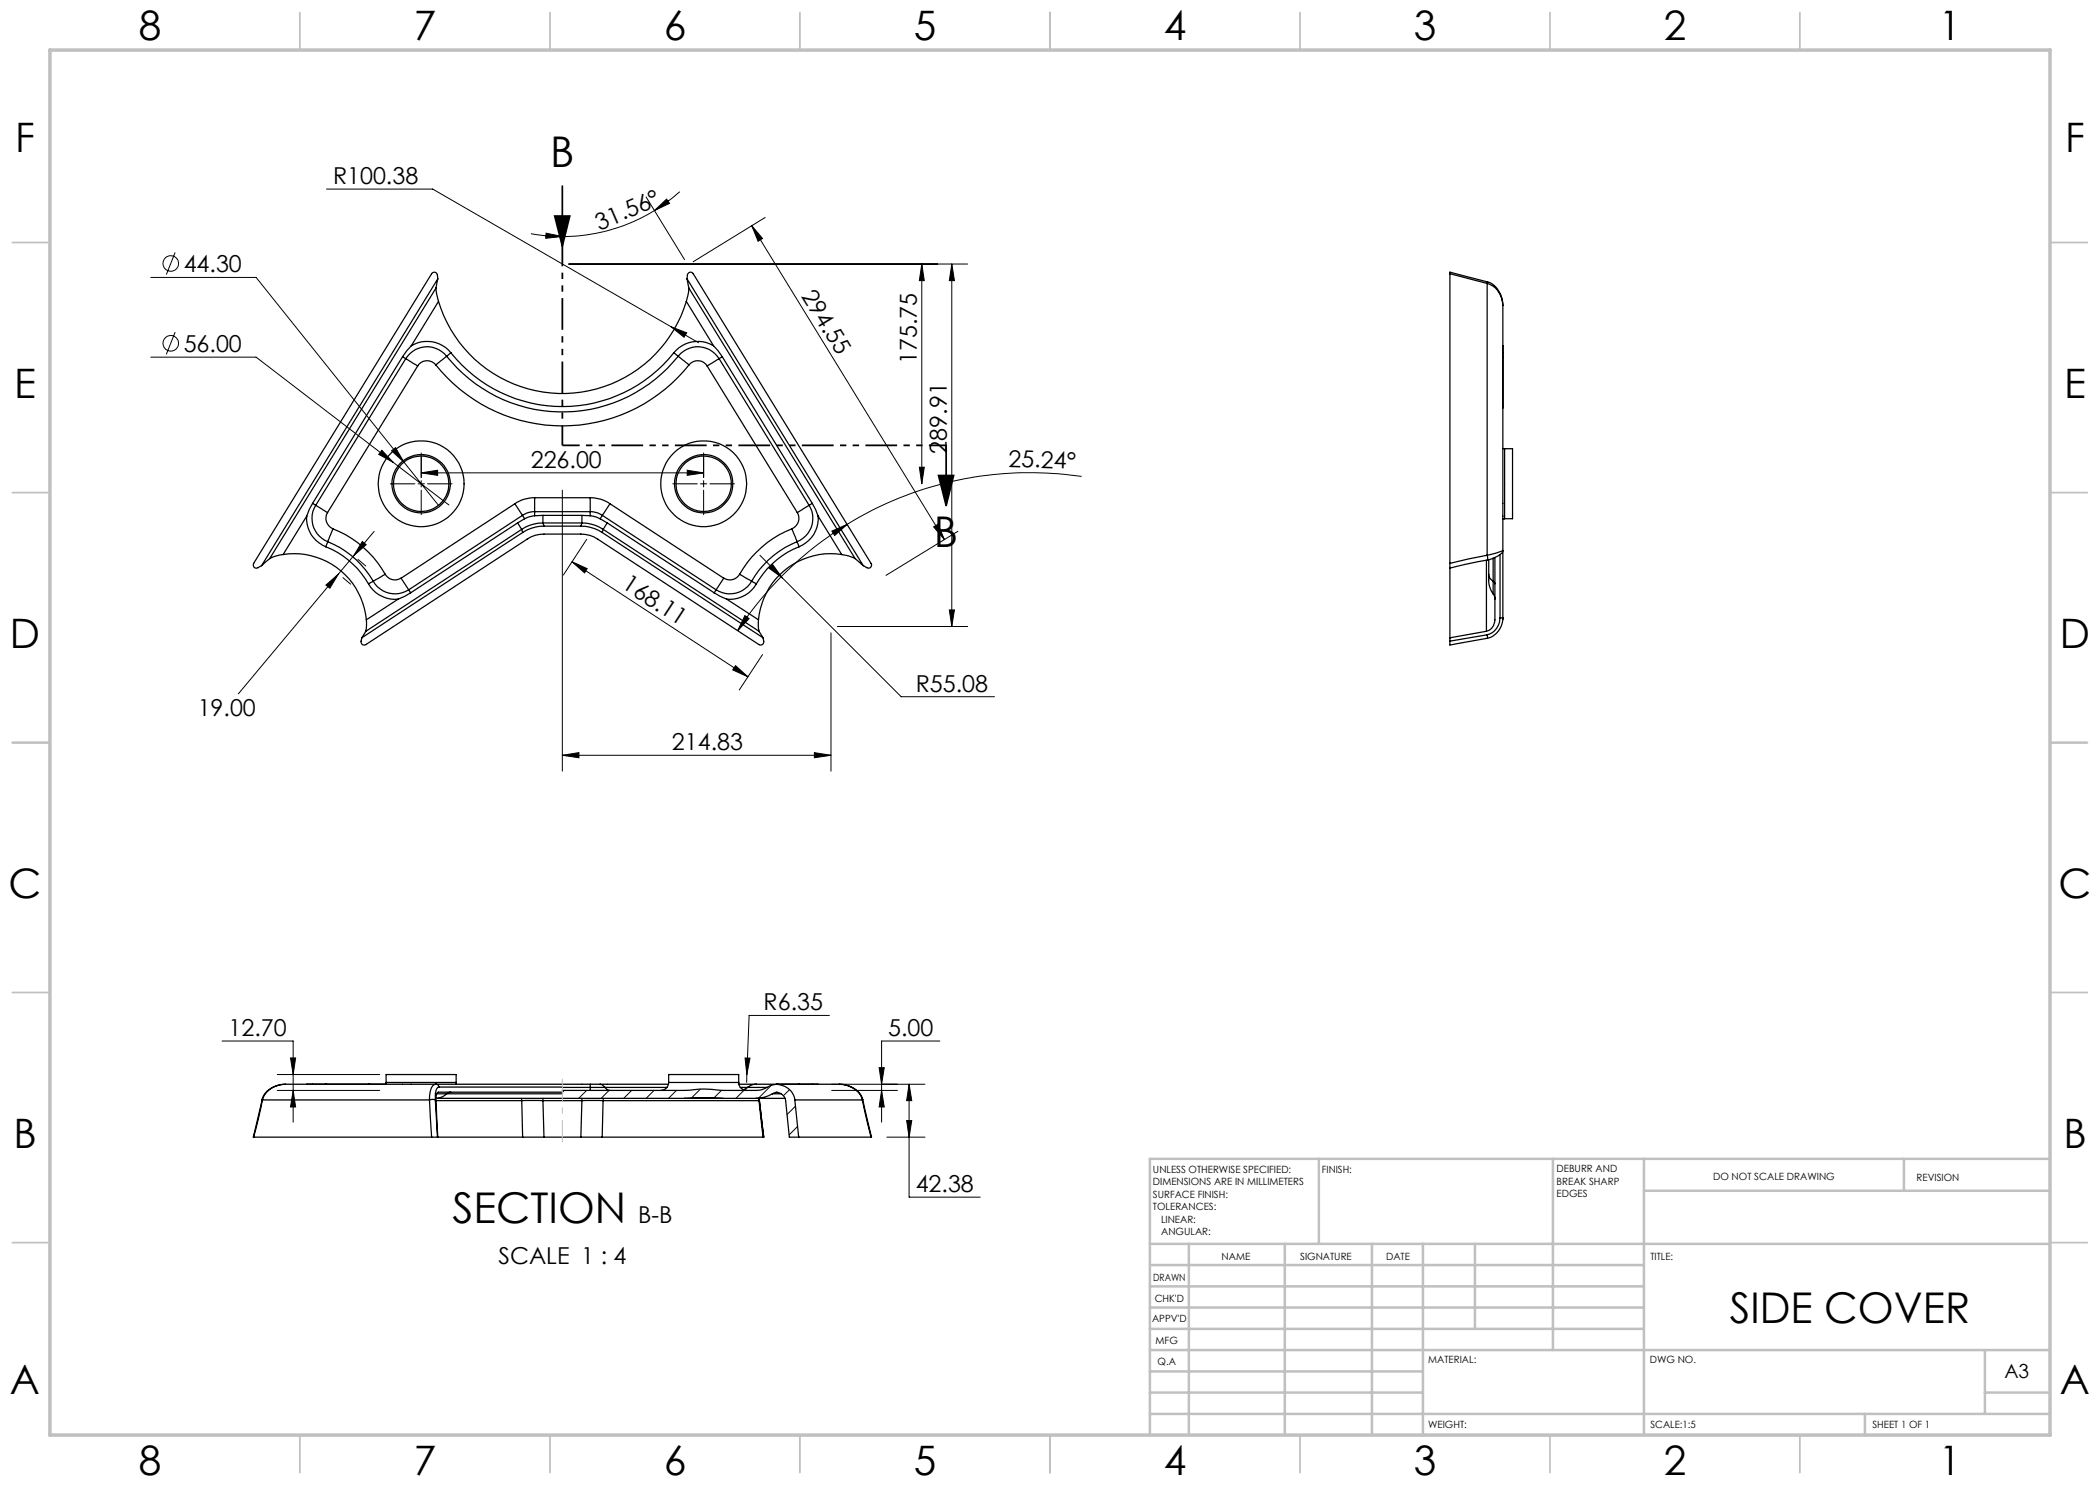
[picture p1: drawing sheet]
<svg xmlns="http://www.w3.org/2000/svg" width="420mm" height="297mm" viewBox="0 0 420 297" stroke-linecap="round" stroke-linejoin="round" font-family="sans-serif">
<g fill="none" stroke="#000" stroke-width=".25">
<path d="M87.2 57.6l.5 2.7M87.2 57.6l-33.3 54.1M87.6 55.8l-.1-.4a.69 .69 0 0 0-.3-.8 .69 .69 0 0 0-.9 .1l-35.6 58a.7 .7 0 0 0 .4 .9 .7 .7 0 0 0 .9-.3l.3-.2M87.6 55.8l-.4 1.8M87.6 55.8l-35.3 57.3M137.4 55.8v-.5a.68 .68 0 0 1 .4-.7 .68 .68 0 0 1 .8 .1l35.6 58a.68 .68 0 0 1-.3 .9 .68 .68 0 0 1-.9-.3l-.4-.2M137.4 55.8l35.2 57.3M137.4 55.8l.4 1.8M137.8 57.6l-.1 1.1-.4 1.6M137.8 57.6l33.2 54.1M290 54.7v-.3l7.5 2M290 54.7l7.4 2"/>
<path d="M290 54.7v58M297.4 56.7a4.5 4.5 0 0 1 3.2 4.4v8M297.4 56.7v54.4M297.5 56.4a4.7 4.7 0 0 1 3.1 4.7M297.5 56.4l-.1 .3M80.5 71.4l.6 .4M80.5 71.4l-18 29.3M81.1 71.8l2.4 1.4M81.1 71.8l-18 29.3M82.3 69.1l-1.8 2.3M82.3 69.1a6.1 6.1 0 0 1 7.9 1.5M83.5 73.2l-18 29.3"/>
<path d="M87.2 73a2.22 2.22 0 0 0-3.7 .2M87.2 73a32.3 32.3 0 0 0 50.6 0M87.7 60.3a25.9 25.9 0 0 0 24.8 18.4 25.9 25.9 0 0 0 24.8-18.4M87.7 60.3l-5.4 8.8M89.3 71.3a29.7 29.7 0 0 0 46.3 0M89.3 71.3l-2.1 1.7M89.3 71.3a5 5 0 0 0-8.2 .5M90.2 70.6l-.9 .7M90.2 70.6a28.5 28.5 0 0 0 44.6 0M134.8 70.6l.8 .7M135.6 71.3a5 5 0 0 1 8.2 .5M135.6 71.3l2.2 1.7"/>
<path d="M137.3 60.3l5.4 8.8M137.8 73a2.22 2.22 0 0 1 3.6 .2M141.4 73.2l18.1 29.3M142.7 69.1l1.8 2.3M142.7 69.1a6.2 6.2 0 0 0-7.9 1.5M143.8 71.8l-2.4 1.4M143.8 71.8l18 29.3M144.5 71.4l-.7 .4M144.5 71.4l18 29.3M300.6 69.1v12.6M300.6 69.1v41M106.9 99.6a6.7 6.7 0 0 0-3.9 1.1"/>
<path d="M106.9 99.6v2.7M106.9 99.6h11.1M118 99.6a6.7 6.7 0 0 1 4 1.1M118 99.6v2.7M300.6 89.7h.3M300.9 89.7h1.6v14h-1.6M300.9 89.7v14M53.9 111.7l-1.6 1.4M56.6 110.9l-1.5 .3-1.2 .5M56.6 110.9a14.5 14.5 0 0 1 16.7 13.1M61.3 103.2a6 6 0 0 0 3.9 6.2M61.3 103.2l-4.7 7.7"/>
<path d="M62.5 100.7l-1.2 2.5M62.5 100.7l.6 .4M63.1 101.1a5 5 0 0 0 2.4 7.2M63.1 101.1l2.4 1.4M65.2 109.4a17.2 17.2 0 0 1 8.5 7.4M65.5 102.5a2.26 2.26 0 0 0 1.1 3.3M65.5 108.3a18.5 18.5 0 0 1 9.1 7.9M65.5 108.3l-.3 1.1M66.6 105.8l-1.1 2.5M66.6 105.8a20.9 20.9 0 0 1 10.4 9.1M73.7 116.8a6.1 6.1 0 0 0 5.9 3M74.6 116.2a5 5 0 0 0 7.1 1.8"/>
<path d="M74.6 116.2l-.9 .6M77 114.9a2.27 2.27 0 0 0 3.2 .7M77 114.9l-2.4 1.3M79.6 119.8l-6.3 4.2M80.2 115.6l1.5 2.4M81.7 118l.4 .6M82.1 118.6l-2.5 1.2M103 100.7l1.5 2.4M103 100.7l-22.8 14.9M103.5 104.6l.9 1.3M103.5 104.6l-21.4 14M104.4 105.9l-31.2 20.4"/>
<path d="M104.4 105.9l.1 .6M104.5 103.1l.4 .6M104.5 103.1l-22.8 14.9M104.5 106.5l-32.1 21.1M104.9 103.7l-1.4 .9M106.9 103.1l-1.2 .3-.8 .3M106.9 102.3a4.1 4.1 0 0 0-2.4 .8M106.9 102.3v.8M106.9 102.3h11.1M108.6 104.6a7.8 7.8 0 0 0-4.2 1.3M108.6 103.1v1.5M108.6 104.6l.2 .6"/>
<path d="M108.6 104.6h7.8M108.6 103.1h-1.7M108.6 103.1h7.8M108.8 105.2a7.8 7.8 0 0 0-4.3 1.3M108.8 105.2h7.4M116.2 105.2a7.8 7.8 0 0 1 4.2 1.3M116.4 104.6a7.8 7.8 0 0 1 4.2 1.3M116.4 103.1v1.5M116.4 104.6l-.2 .6M116.4 103.1h1.6M118 103.1l1.2 .3 .8 .3M118 102.3a4.1 4.1 0 0 1 2.5 .8"/>
<path d="M118 102.3v.8M120 103.7l1.5 .9M120.4 106.5l32.2 21.1M120.5 103.1l-.5 .6M120.5 103.1l22.7 14.9M120.6 105.9l-.2 .6M120.6 105.9l31.2 20.4M121.5 104.6l-.9 1.3M121.5 104.6l21.3 14M122 100.7l-1.5 2.4M122 100.7l22.7 14.9M142.8 118.6l2.5 1.2"/>
<path d="M143.2 118l-.4 .6M144.7 115.6l-1.5 2.4M145.3 119.8l6.4 4.2M147.9 114.9a2.27 2.27 0 0 1-3.2 .7M147.9 114.9l2.4 1.3M150.3 116.2a5 5 0 0 1-7.1 1.8M150.3 116.2l1 .6M151.3 116.8a6.1 6.1 0 0 1-6 3M158.4 105.8a20.9 20.9 0 0 0-10.5 9.1M158.4 105.8l1 2.5M159.4 108.3a18.5 18.5 0 0 0-9.1 7.9M159.4 108.3l.4 1.1"/>
<path d="M159.5 102.5a2.26 2.26 0 0 1-1.1 3.3M159.8 109.4a17.2 17.2 0 0 0-8.5 7.4M161.8 101.1l-2.3 1.4M161.8 101.1a5 5 0 0 1-2.4 7.2M162.5 100.7l1.1 2.5M162.5 100.7l-.7 .4M163.6 103.2a6 6 0 0 1-3.8 6.2M163.6 103.2l4.7 7.7M168.3 110.9l1.5 .3 1.2 .5M168.3 110.9a14.5 14.5 0 0 0-16.6 13.1M171 111.7l1.6 1.4M290 112.7v.9"/>
<path d="M290 113.7v13.9M297.3 112v14.3M297.4 111.1l-7.4 1.6M297.4 111.1l.1 .9M297.5 112l-7.5 1.6M297.7 114.9v.9a4.6 4.6 0 0 0 .9 3M297.7 114.9a1.61 1.61 0 0 0 .9 1.3M297.7 111.9v3M298.6 118.8l.3 .5 .1 .6M298.6 116.2l.4 .6M298.6 111.6v4.6M298.6 116.2v2.6"/>
<path d="M299 111.5v10.2a7.2 7.2 0 0 1-.3 3.4l-.4 .6-1 .6M300 110.9v12.7M300.6 110.1a1.61 1.61 0 0 1-1.4 1.3l-1.7 .6M300.6 110.1l-1.2 .5-2 .5M300.6 110.1v13.4M300.9 103.7l-.3 .1M72.4 127.6l-.1 .3a.72 .72 0 0 0 .1 .8 .72 .72 0 0 0 .8 .2l32.2-21.1a5.9 5.9 0 0 1 3.4-1h7.4a5.9 5.9 0 0 1 3.4 1l32.2 21.1a.76 .76 0 0 0 .9-.2 .76 .76 0 0 0-.1-1v-.1M73.2 126.3l-.8 1.3M73.3 124l-.1 2.3M151.7 124l.1 2.3M151.8 126.3l.8 1.3M290 127.6v.6"/>
<path d="M297.3 126.3l-7.3 1.3M297.4 127l-7.4 1.2M297.4 127l.1 .6M297.5 127.6l-7.5 1.4v-.8M300 123.6a3.5 3.5 0 0 1-2.6 3.4M300.6 123.5a4.1 4.1 0 0 1-3.1 4.1M300.6 123.5l-.6 .1M300.6 123.5v.4M52.4 219.9l-1.7 7.5h35.6M52.4 219.9l.1 .1M52.5 220l-1.8 7.4M52.5 220h33.4"/>
<path d="M57 216.8a4.7 4.7 0 0 0-4.6 3.1M61.3 216.8h25.9M61.3 216.8h-4.2a4.5 4.5 0 0 0-4.6 3.2M61.3 216.8h12.4M73.7 216.8h.3M77.2 216.5v.3h-3.5M77.2 216.5v-1.6h14v1.6M77.2 216.5h14M85.9 220l.4 7.4M85.9 220l.5-.1 .7 .1M87.1 220l.4 7.4h-1.2M87.2 216.8a1.5 1.5 0 0 0-1.2 1.7l-.1 1.5"/>
<path d="M87.2 216.8a.6 .6 0 0 1 .6 .6M87.2 216.8h30.8M87.3 218.8h2M87.8 217.4a1.82 1.82 0 0 0-.7 2.2v.4M87.8 217.4h24.7M89.3 218.8a3.3 3.3 0 0 1-2.1 .9h49.6M89.3 218.8h23.2M90.2 218.4l-.9 .4M91.2 216.5l.1 .3M104.3 219.7l.1 .4M108.6 219.7v.4M112.5 218.4h-24.8a.67 .67 0 0 0-.5 .8v.9"/>
<path d="M112.5 217.5h5.5M116.4 219.7v.4M118 217.5v.6M118 217.5h3M118 216.8v.7M118 216.8h2M120 216.8l.4 .2 .6 .5M120 216.8h13.7M120.7 219.7l-.1 .4M121 217.5a1.15 1.15 0 0 0 1 .6M121 217.5h12.4M133.7 216.5a1.57 1.57 0 0 1-1.5 1.6"/>
<path d="M133.7 216.5v-1.6h14v1.6M133.7 216.5h14M136.8 219.7l3.9-.2 3.9 .2M136.8 219.7h7.8M144.6 219.7h12.4M147.7 216.5a1.57 1.57 0 0 0 1.6 1.6M147.8 216.8h3.5M148.1 217.5h1.4M149.5 217.5l-.8 .4M149.5 217.5h3.9M151.3 216.8a2.56 2.56 0 0 0-1.8 .7M151.3 216.8h8.5"/>
<path d="M151.8 219.7v.4M151.9 220l.9 7.4M151.9 220l-.1-.3 .1 .3M151.9 220h.1M153.4 217.5a3.8 3.8 0 0 1-2.2 .6l-7.3-.1a26.1 26.1 0 0 0-7.1 .1h-24.3M154.5 218.8a1.77 1.77 0 0 1 2.6 1.3l.8 7.3h16.3M154.5 218.8a6.5 6.5 0 0 1-3.3 .9M154.5 218.8h1.7M155.4 216.8h8.2M155.4 216.8a3.8 3.8 0 0 1 3.6 3.2M155.4 216.8l-1.4 .4-.6 .3M159 220h13.5"/>
<path d="M159 220l.7 7.4M159.7 216.8h.1M159.8 216.8h3.8M163.6 216.8h4.3M167.9 216.8a4.7 4.7 0 0 1 4.6 3.1M167.9 216.8a4.5 4.5 0 0 1 4.6 3.2M172.5 220l1.7 7.4M172.5 219.9l1.8 7.5h-.1M172.5 219.9v.1M87.2 220.1l.4 7.3h16.9M87.2 220.1h17.2M104.4 220.1h4.2"/>
<path d="M104.4 220.1l.1 7.3M104.5 227.4h4.3M108.6 220.1h7.8M108.6 220.1l.2 7.3M108.8 227.4h7.4M116.2 227.4h4.2M116.4 220.1h4.2M116.4 220.1l-.2 7.3M120.4 227.4h32.2M120.6 220.1h31.2M120.6 220.1l-.2 7.3M151.8 220.1l.8 7.3"/>
<path d="M152.6 227.4h.2"/>
<circle cx="84.2" cy="96.7" r="5.8"/>
<circle cx="84.2" cy="96.7" r="8.6"/>
<circle cx="84.2" cy="96.7" r="5.5"/>
<circle cx="140.7" cy="96.7" r="5.5"/>
<circle cx="140.7" cy="96.7" r="5.8"/>
<circle cx="140.7" cy="96.7" r="8.6"/>
</g>
<g fill="none" stroke="#000" stroke-width=".2">
<path d="M65.3 37.8h21.2l47.7 27.6M129.2 39.4l7.7 12.5M136 38.3l-3.1 2.5-2 1.3M30.2 55.5h21l36.5 45.6M35 50.5l-1.7 4.4M106.2 46.7l3.9 .5 2.4 .1M109.2 46.6l3.3 .7-3.4 .4zM113.7 52.8h79.8M130.9 42.1l2.4-2.3 .6 .9zM130.9 42.1a35.4 35.4 0 0 1-18.4 5.2M150.4 45.2l2.1 2.5-.9 .6zM150.4 45.2l38.5 62.7"/>
<path d="M153 43.5l-14.4 8.8M184.4 52.8l.5 3.3h-1zM184.4 52.8v44M190.4 52.8l.5 3.3h-1zM190.4 52.8v72.5M30.2 71.4h21l27.5 21.1M35 66.4l-1.7 4.5M134.2 65.4l3.1 1.2-.5 .8zM134.2 65.4l5.5 3.1M76.4 90.1l2.3 2.4-3-1.6zM78.1 96.8h4.9M78.3 90.2l.8-.7 1.7 2.9z"/>
<path d="M78.7 92.5l11.1 8.5M83.6 96.8h1.3M84.2 94.6l3.3-.6v1.1zM84.2 90.6v4.9M84.2 96.1v1.3M84.2 98v4.9M84.2 94.6h56.5M85.5 96.8h4.9M112.5 98v56.2M134.5 96.8h5M137.4 94l3.3 .6-3.3 .5zM140.1 96.8h1.3"/>
<path d="M140.7 90.6v4.9M140.7 96.1v1.3M140.7 98v4.9M142 96.8h4.9M183.9 93.4h1l-.5 3.4zM216.3 95.3a69.7 69.7 0 0 0-46.9 9.6M65.2 117l2.5-2.2-1.7 2.8zM68.6 115.5l1.5 1.3M71.6 111.9l1.6 1.3M72.5 108.3l.7 .6-2.5 2.3zM74.8 106.3l-27.1 32.5M114.4 112.4l3 1.3-.5 .9z"/>
<path d="M114.4 112.4l35.2 23M117.3 107.9l-4.6 7.1M152 111.1l4.5 4.5M153.7 113.6l.8-.7 2 2.7zM156.5 115.6l23.7 23.7h18.7M166.4 106.2l3-1.3-2.5 2.2zM169.4 104.9a69.6 69.6 0 0 0-21.9 21.2M186.7 105.4l.9-.6 1.3 3.1zM191.6 106.3l-14.4 8.8M147.1 133.1l2.5 2.3-3.1-1.4zM149 123.1l.8 .6-2.3 2.4zM152.5 130.9l-4.7 7.1"/>
<path d="M166.2 126.6v27.6M167.5 125.3h26M189.9 122h1l-.5 3.3zM112.5 151.1l3.3-.6v1zM112.5 151.1h53.7M162.9 150.5l3.3 .6-3.3 .4zM44.4 208.2h14.2v16.2M55.5 218.1h20.5M55.5 214.9h20.5M58.1 211.6h1l-.5 3.3zM58.6 218.1l.5 3.3h-1zM112.9 218.1l-.4 .4"/>
<path d="M117.3 218.1l-1.6 1.6M121.8 218.1l-1.6 1.6M126.3 218.1l-1.6 1.6M130.8 218.1l-1.6 1.6M135.3 218.1l-1.6 1.6M140.1 217.8l-1.8 1.8M144.3 218.1l-1.5 1.5M148.8 218.1l-1.6 1.6M149 211.6h1l-.6 3.3zM149.4 214.9l-.1 1.6M154.3 217.1l-2.6 2.5M157.9 217.9l-1.2 1.2"/>
<path d="M165.9 203.1h-16.1l-.4 11.8M166.3 216.8h18.7M166.3 218.1h13.2M175.8 213.5h1l-.5 3.3zM176.3 218.1l.5 3.3h-1zM181.8 216.8l.6 3.3h-1.1zM181.8 216.8v22.6h14.2M188 208.2h-11.7v16.2M159.1 221.2l-1.7 1.7M159.5 225.3l-1.7 1.7M177.4 227.4h7.6M181.3 224.1h1.1l-.6 3.3z"/>
<circle cx="34.2" cy="52.7" r="1.55"/>
<circle cx="34.1" cy="68.7" r="1.56"/>
</g>
<path d="M112.5 37.2v12M110.9 43.2h3l-1.4 6zM187.7 95.1h3l-1.5 6zM189.2 89.1v12" fill="none" stroke="#000" stroke-width=".35"/>
<path d="M112.5 89.1h76.7" fill="none" stroke="#000" stroke-width=".35" stroke-dasharray="6.3 1.3 1.3 1.3 1.3 1.3" stroke-dashoffset="2.9" stroke-linecap="butt"/>
<path d="M112.5 89.1v-39.9" fill="none" stroke="#000" stroke-width=".35" stroke-dasharray="6.3 1.3 1.3 1.3 1.3 1.3" stroke-dashoffset="2.3" stroke-linecap="butt"/>
<path d="M112.5 215.8v12.7" fill="none" stroke="#c0c0c0" stroke-width=".2" stroke-dasharray="15.2 1.3 1.3 1.3" stroke-dashoffset="10.8" stroke-linecap="butt"/>
<g fill="none" stroke="#c0c0c0" stroke-width=".35">
<path d="M60 2.5v7.5M110 2.5v7.5M160 2.5v7.5M210 2.5v7.5M260 2.5v7.5M310 2.5v7.5M360 2.5v7.5M2.5 48.5h7.5M410 48.5h7.5M2.5 98.5h7.5M410 98.5h7.5M2.5 148.5h7.5"/>
<path d="M410 148.5h7.5M2.5 198.5h7.5M410 198.5h7.5M2.5 248.5h7.5M410 248.5h7.5M60 287v7.5M110 287v7.5M160 287v7.5M210 287v7.5M260 287v7.5M310 287v7.5M360 287v7.5"/>
</g>
<g fill="none" stroke="#c0c0c0" stroke-width=".5">
<path d="M263.8 231.8v17M310.6 231.8v38.2M328.8 231.8v55.2M328.8 238.2h81.2M380.8 231.8v6.4M410 231.8h-180v55.2M230 248.8h180M230 257.3h98.8M230 253h98.8M237.8 248.8v38.2M257 248.8v38.2M274.4 248.8v38.2"/>
<path d="M284.6 248.8v38.2M295 248.8v17M230 265.8h98.8M230 261.5h98.8M230 278.5h54.6M230 274.3h54.6M230 270h180M397 278.5h13M397 270v12.8M230 282.8h180M373 282.8v4.2"/>
</g>
<path d="M10 10h400v277h-400z" fill="none" stroke="#c0c0c0" stroke-width=".7"/>
<g fill="#000">
<path d="M109.2 46.6l3.3 .7-3.4 .4zM130.9 42.1l2.4-2.3 .6 .9z"/>
<path d="M150.4 45.2l2.1 2.5-.9 .6zM186.7 105.4l.9-.6 1.3 3.1z"/>
<path d="M184.4 52.8l.5 3.3h-1zM183.9 93.4h1l-.5 3.4zM190.4 52.8l.5 3.3h-1zM189.9 122h1l-.5 3.3z"/>
<path d="M134.2 65.4l2.6 2 .5-.8zM153.7 113.6l2.8 2-2-2.7zM72.5 108.3l.7 .6-2.5 2.3zM65.2 117l2.5-2.2-1.7 2.8zM76.4 90.1l-.7 .8 3 1.6zM78.3 90.2l2.5 2.2-1.7-2.9zM181.3 224.1h1.1l-.6 3.3zM181.8 216.8l.6 3.3h-1.1zM175.8 213.5h1l-.5 3.3zM176.3 218.1l.5 3.3h-1zM58.6 218.1l.5 3.3h-1zM58.1 211.6h1l-.5 3.3zM149 211.6l.4 3.3 .6-3.3z"/>
<path d="M166.4 106.2l3-1.3-2.5 2.2zM149 123.1l.8 .6-2.3 2.4z"/>
<path d="M187.7 95.1h3l-1.5 6zM110.9 43.2h3l-1.4 6z"/>
<path d="M147.1 133.1l2.5 2.3-3.1-1.4zM114.4 112.4l3 1.3-.5 .9z"/>
<path d="M162.9 150.5l3.3 .6-3.3 .4zM112.5 151.1l3.3-.6v1zM137.4 94l3.3 .6-3.3 .5zM84.2 94.6l3.3-.6v1.1z"/>
</g>
<g font-size="8.5">
<text x="110" y="33.4">B</text>
<text x="186.8" y="109.4">B</text>
<text x="90.5" y="244.6">SECTION</text>
<text x="346" y="264.5">SIDE COVER</text>
</g>
<g font-size="8.1">
<text x="27.7" y="8">8</text>
<text x="82.7" y="8">7</text>
<text x="132.7" y="8">6</text>
<text x="182.7" y="8">5</text>
<text x="232.7" y="8">4</text>
<text x="282.7" y="8">3</text>
<text x="332.7" y="8">2</text>
<text x="387.7" y="8">1</text>
<text x="3" y="30.4">F</text>
<text x="413" y="30.4">F</text>
<text x="2.8" y="79.6">E</text>
<text x="412.8" y="79.6">E</text>
<text x="2" y="129.6">D</text>
<text x="412" y="129.6">D</text>
<text x="1.7" y="179.6">C</text>
<text x="411.7" y="179.6">C</text>
<text x="2.7" y="229.6">B</text>
<text x="412.7" y="229.6">B</text>
<text x="2" y="278.9">A</text>
<text x="412" y="278.9">A</text>
<text x="27.7" y="295">8</text>
<text x="82.7" y="295">7</text>
<text x="132.7" y="295">6</text>
<text x="182.7" y="295">5</text>
<text x="232.7" y="295">4</text>
<text x="282.7" y="295">3</text>
<text x="332.7" y="295">2</text>
<text x="387.7" y="295">1</text>
</g>
<g font-size="4.7">
<text x="66.6" y="36.8">R100.38</text>
<text x="119.9" y="46.1" transform="rotate(-23 119.9 46.1)">31.56°</text>
<text x="36.7" y="54.4">44.30</text>
<text x="160.1" y="59.1" transform="rotate(58 160.1 59.1)">294.55</text>
<text x="36.7" y="70.4">56.00</text>
<text x="183.4" y="72.8" transform="rotate(-90 183.4 72.8)">175.75</text>
<text x="106.2" y="93.5">226.00</text>
<text x="189.4" y="90.7" transform="rotate(-90 189.4 90.7)">289.91</text>
<text x="201.7" y="93.3" transform="rotate(2 201.7 93.3)">25.24°</text>
<text x="124.2" y="117.5" transform="rotate(33 124.2 117.5)">168.11</text>
<text x="39.5" y="143.3">19.00</text>
<text x="183.1" y="138.3">R55.08</text>
<text x="134.4" y="150">214.83</text>
<text x="152.7" y="202.1">R6.35</text>
<text x="45.7" y="207.2">12.70</text>
<text x="177.6" y="207.2">5.00</text>
<text x="183.1" y="238.4">42.38</text>
<text x="127.6" y="244.6">B-B</text>
<text x="99.7" y="252.8">SCALE 1 : 4</text>
</g>
<text font-size="3.9" x="400.9" y="275.5">A3</text>
<g font-size="2">
<text x="230.6" y="234.6">UNLESS OTHERWISE SPECIFIED:</text>
<text x="230.6" y="237.1">DIMENSIONS ARE IN MILLIMETERS</text>
<text x="230.6" y="239.6">SURFACE FINISH:</text>
<text x="264.4" y="234.6">FINISH:</text>
<text x="311.3" y="234.5">DEBURR AND</text>
<text x="311.3" y="237">BREAK SHARP</text>
<text x="311.3" y="239.5">EDGES</text>
<text x="342.6" y="236">DO NOT SCALE DRAWING</text>
<text x="383.3" y="236.2">REVISION</text>
<text x="230.6" y="242.1">TOLERANCES:</text>
<text x="232.2" y="244.6">LINEAR:</text>
<text x="232.2" y="247.1">ANGULAR:</text>
<text x="244.3" y="252">NAME</text>
<text x="260" y="251.9">SIGNATURE</text>
<text x="277.2" y="251.9">DATE</text>
<text x="330.1" y="251.9">TITLE:</text>
<text x="230.6" y="256.1">DRAWN</text>
<text x="230.9" y="260.3">CHK'D</text>
<text x="230.4" y="264.4">APPV'D</text>
<text x="231.1" y="268.8">MFG</text>
<text x="231.5" y="273">Q.A</text>
<text x="285.6" y="272.5">MATERIAL:</text>
<text x="330" y="272.5">DWG NO.</text>
<text x="285.6" y="285.5">WEIGHT:</text>
<text x="330.1" y="285.6">SCALE:1:5</text>
<text x="374.5" y="285.6">SHEET 1 OF 1</text>
</g>
</svg>
